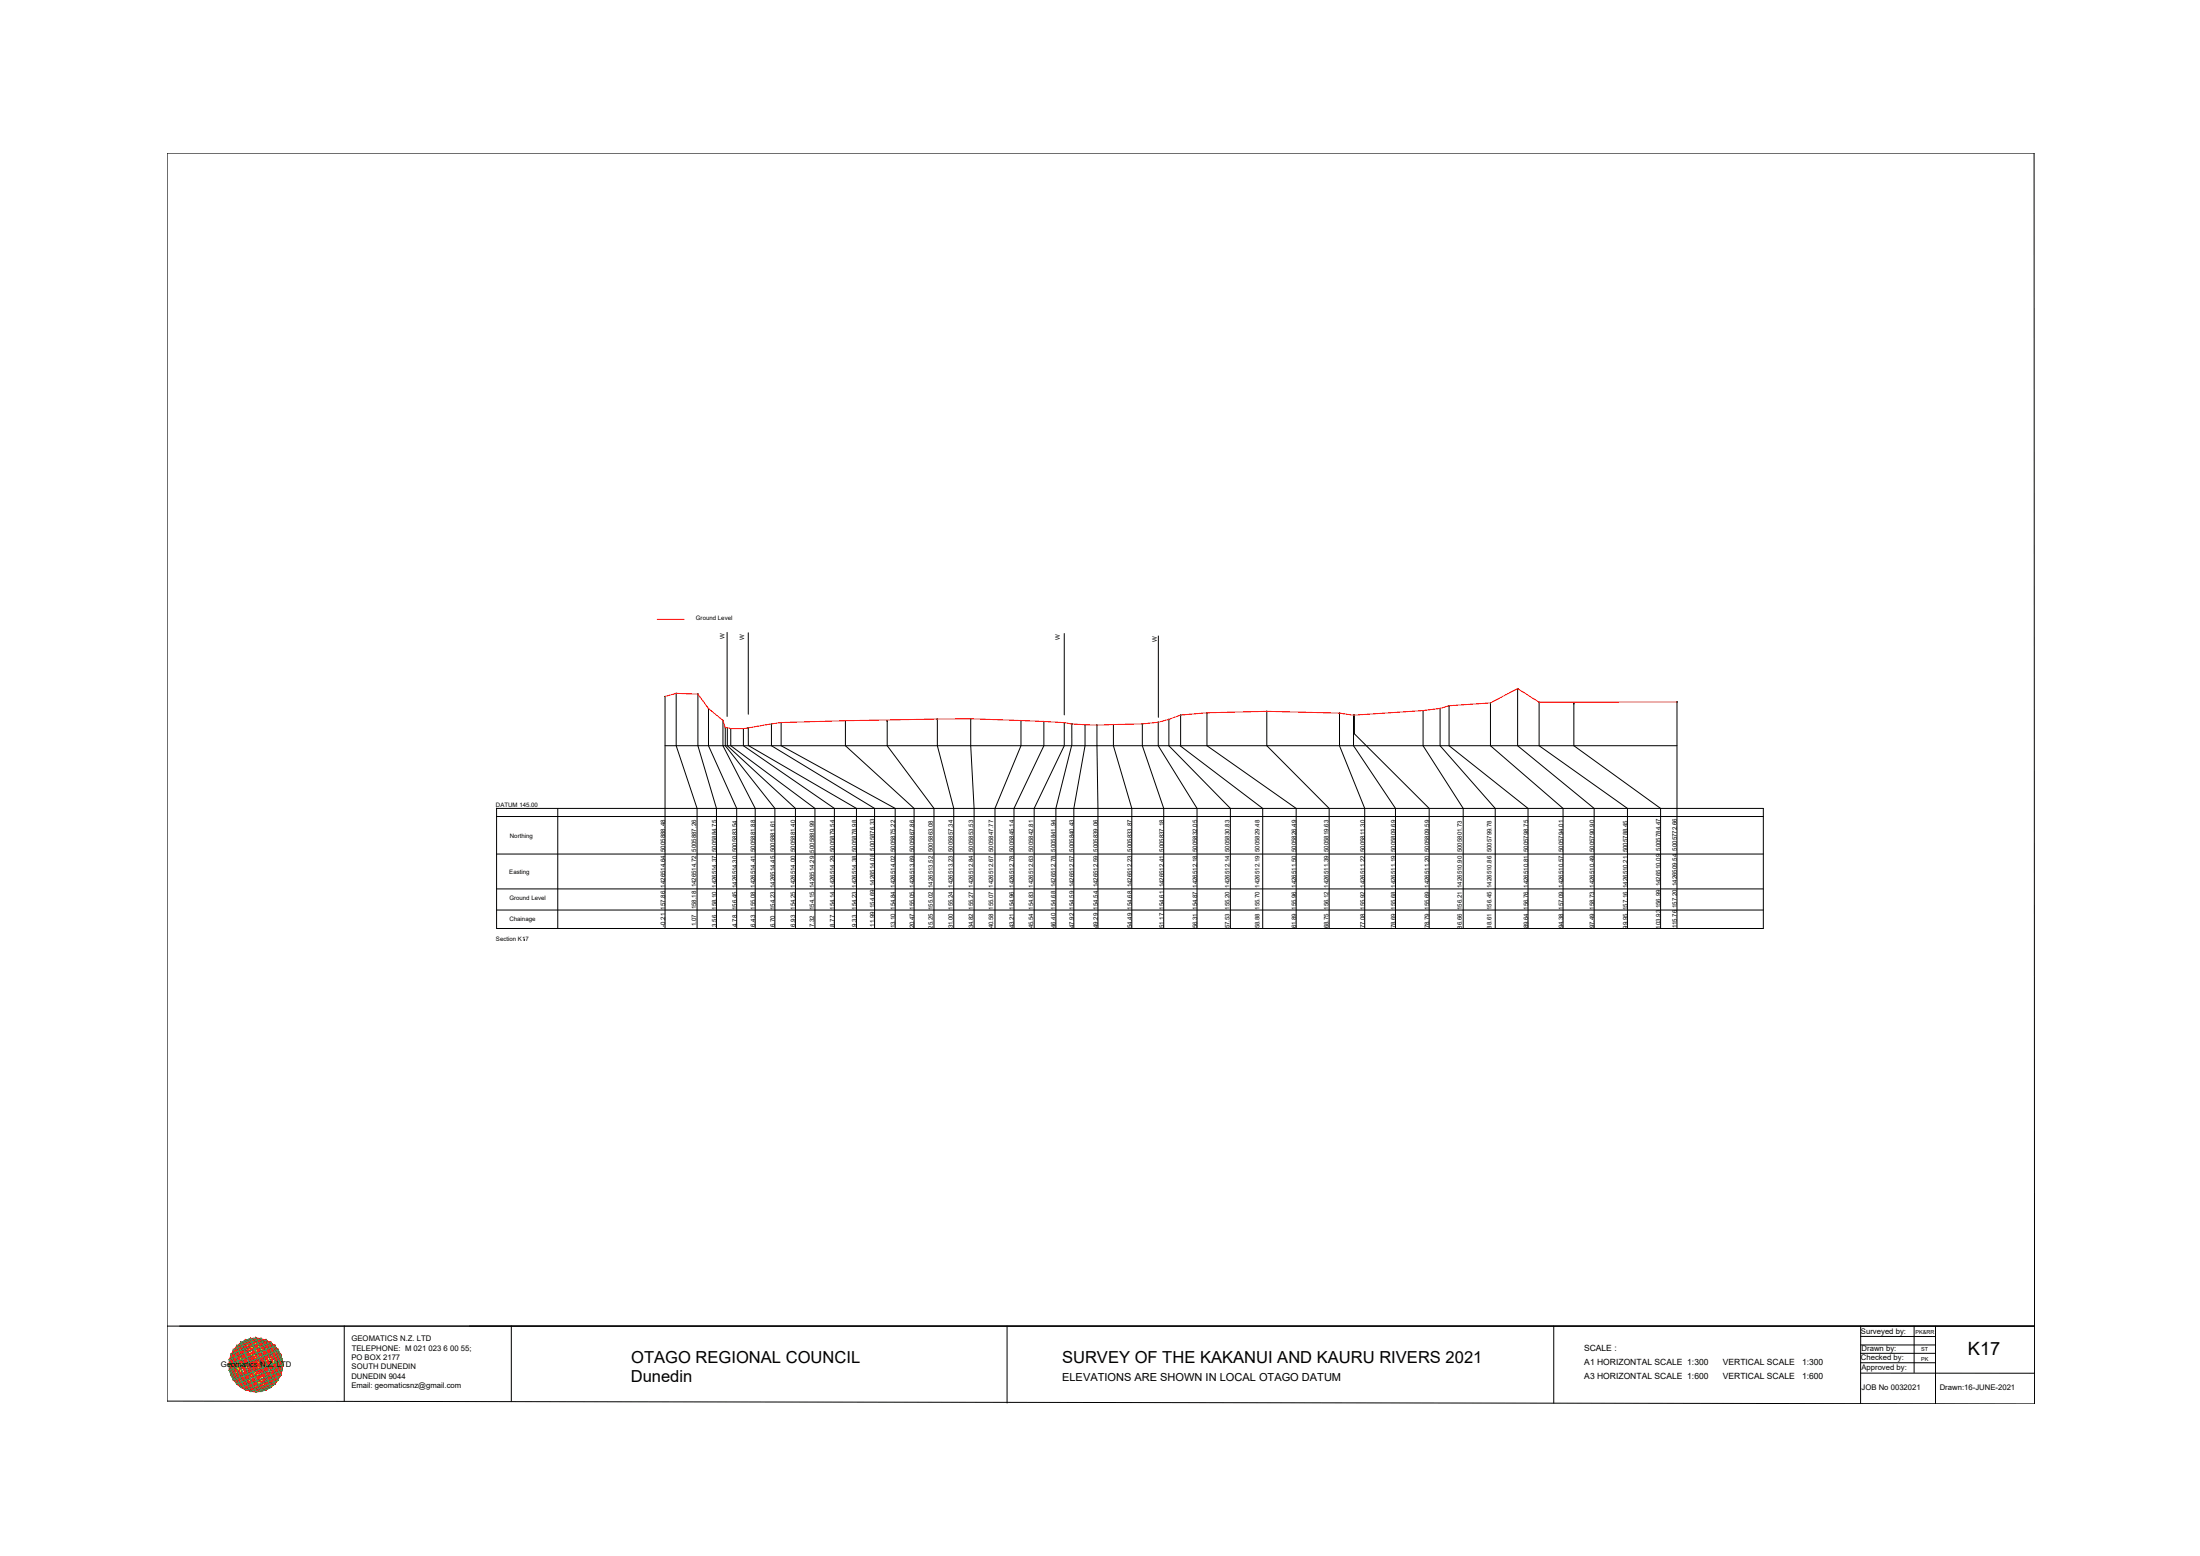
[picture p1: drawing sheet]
<svg xmlns="http://www.w3.org/2000/svg" width="420mm" height="297mm" viewBox="0 0 420 297" stroke-linecap="round" stroke-linejoin="round" font-family="sans-serif">
<!-- layer: 0 -->
<g fill="none" stroke="#000" stroke-width=".19">
<path d="M31.9 29.2h356.6l.1 238.8-356.7-.5zM127 132.9v.1M127 133v44.2M129.1 132.3l.1 .1M129.1 132.4v10l4 11.9v22.9M129.2 132.3l-.1 .1M133.3 132.5h.1M133.3 132.5v9.9l3.5 11.9v22.9M135.3 135.3v7.1l5.4 11.9v22.9M135.3 135.2v.1M138 137.5l.1 4.9 6.1 11.9v22.9M138.1 137.5l-.1 .1"/>
<path d="M138.5 138.9v.1M138.5 138.9v3.5l9.5 11.9v22.9M138.9 138.9h.1M138.9 138.9v3.5l13 11.9v22.9M139.5 139.1h.1M139.6 139.1v3.3l16 11.9v22.9M139.6 139.1h-.1M142 139.1h.1M142 139.1v3.3l17.4 11.9v22.9M142.9 138.9v.1M142.9 138.9v3.4l20.7 12v22.9M147.3 138.2h.1"/>
<path d="M147.3 138.2v4.2l19.7 11.9v22.9M147.4 138.2h-.1M149.2 137.9v.1M149.2 137.9v4.5l21.8 11.9v22.9M161.4 137.6h.1M161.5 137.6v4.8l13.1 11.9v22.9M161.5 137.6h-.1M169.4 137.6l.1 .1M169.4 137.6v4.8l9 11.9v22.9M169.5 137.6l-.1 .1M179 137.2v5.2l3.1 11.9v22.9M185.4 137.2h.1"/>
<path d="M185.4 137.2v5.2l.6 11.9v22.9M195 137.6v4.8l-5 11.9v22.9M195 137.5v.1M199.3 137.7l.1 .1M199.4 137.7v4.7l-5.7 11.9v22.9M203.2 137.9l.1 .1M203.3 138v4.4l-5.8 11.9v22.9M203.3 137.9l-.1 .1M204.7 138.2h.1M204.7 138.2v4l-3 12.1v22.9M207.2 138.3v.1M207.2 138.3v4.1l-2.1 11.9v22.9"/>
<path d="M209.5 138.4v.1M209.5 138.4l.2 15.9v22.9M212.6 138.3h.1M212.6 138.3v4.1l3.6 11.9v22.9M212.7 138.3h-.1M218.2 138.2h-.1M218.2 138.2v4.2l4.1 11.9v22.9M221.2 137.9h.1M221.2 137.9v4.5l7.4 11.9v22.9M223.2 137.3l.1 .1M223.2 137.3v5.1l11.8 11.9v22.9M223.3 137.3l-.1 .1"/>
<path d="M225.5 136.5h.1M225.5 136.5v5.9M230.5 136v.1M230.5 136.1v6.3l17 11.9v22.9M241.9 135.8h.1M241.9 135.8v6.6l11.9 11.9v22.9M242 135.8h-.1M255.8 136.1v6.3l4.8 11.9v22.9M255.8 136.1v.1M258.5 136.5v.1M258.5 136.5v5.9l8 11.9v22.9M258.6 136.5h.1"/>
<path d="M258.7 136.5v3.6l14.2 14.2v22.9M258.7 136.5h-.1M271.8 135.6v6.8l7.6 11.9v22.9M275 135.2l.1 .1M275.1 135.2l-.1 7.2 10.6 11.9v22.9M276.7 134.7l.1 .1M276.7 134.7v7.7l15.1 11.9v22.9M276.8 134.7l-.1 .1M284.6 134.2h.1M284.6 134.2v8.2l13.9 11.9v22.9M284.7 134.2h-.1M289.9 131.4l-.1 11 14.7 11.9v22.9"/>
<path d="M293.9 134l.1 .1M294 134l-.1 8.4 16.9 11.9v22.9M300.5 134.3l.1 .1M300.6 134.3v8.1l16.5 11.9v22.9M320.3 134h.1M320.3 134v43.2M94.8 154.3h.1M94.8 154.3h242v22.9h-242zM94.8 155.9h242M94.9 154.3h-.1M106.5 154.3v22.9M127 142.4h193.3"/>
<path d="M147.3 154.3h.1M225.4 142.4l15.8 11.9v22.9M94.8 173.7h242M94.8 169.7h242M94.8 163h242M100.1 179.5h.1M31.9 253.2h356.7M65.7 253.1v14.4M97.7 253.1v14.5M192.3 253.2v14.6M296.7 253.2v14.7M355.3 258.3h14.3"/>
<path d="M355.4 255.1h14.2M355.4 253.2l-.1 14.7M355.4 256.8h14.2M365.6 253.2v8.8M369.6 253.2v14.8M355.3 260.1h14.3M355.3 262.1h33.3"/>
<circle cx="127" cy="133" r=".02"/>
<circle cx="129.1" cy="132.4" r=".02"/>
<circle cx="133.3" cy="132.5" r=".02"/>
<circle cx="135.3" cy="135.2" r=".02"/>
<circle cx="138.1" cy="137.5" r=".02"/>
<circle cx="138.5" cy="138.9" r=".02"/>
<circle cx="138.9" cy="138.9" r=".02"/>
<circle cx="139.6" cy="139.1" r=".02"/>
<circle cx="142" cy="139.1" r=".02"/>
<circle cx="142.9" cy="138.9" r=".02"/>
<circle cx="147.3" cy="138.2" r=".02"/>
<circle cx="149.2" cy="137.9" r=".02"/>
<circle cx="161.5" cy="137.6" r=".02"/>
<circle cx="169.4" cy="137.6" r=".02"/>
<circle cx="179" cy="137.3" r=".02"/>
<circle cx="185.4" cy="137.2" r=".02"/>
<circle cx="195" cy="137.5" r=".02"/>
<circle cx="199.4" cy="137.7" r=".02"/>
<circle cx="203.2" cy="137.9" r=".02"/>
<circle cx="204.7" cy="138.2" r=".02"/>
<circle cx="207.2" cy="138.3" r=".02"/>
<circle cx="209.5" cy="138.4" r=".02"/>
<circle cx="212.6" cy="138.3" r=".02"/>
<circle cx="218.2" cy="138.2" r=".02"/>
<circle cx="221.2" cy="137.9" r=".02"/>
<circle cx="223.2" cy="137.3" r=".02"/>
<circle cx="225.5" cy="136.5" r=".02"/>
<circle cx="230.5" cy="136.1" r=".02"/>
<circle cx="241.9" cy="135.8" r=".02"/>
<circle cx="255.8" cy="136.1" r=".02"/>
<circle cx="258.5" cy="136.5" r=".02"/>
<circle cx="258.7" cy="136.5" r=".02"/>
<circle cx="271.8" cy="135.6" r=".02"/>
<circle cx="275" cy="135.2" r=".02"/>
<circle cx="276.7" cy="134.7" r=".02"/>
<circle cx="284.6" cy="134.2" r=".02"/>
<circle cx="289.8" cy="131.4" r=".02"/>
<circle cx="293.9" cy="134.1" r=".02"/>
<circle cx="300.6" cy="134.3" r=".02"/>
<circle cx="320.3" cy="134" r=".02"/>
<circle cx="94.8" cy="154.3" r=".02"/>
</g>
<path d="M125.5 118.2h5.1M127 133l2.1-.6 4.2 .1 2 2.8 2.8 2.2 .4 1.4a12.9 12.9 0 0 0 4.4 0l6.3-1 29.8-.6a256.7 256.7 0 0 1 28.2 1l2.3 .1 8.7-.2 3-.3 2-.6 2.3-.8 5-.4 11.4-.3 13.9 .3 2.7 .4 13.3-.9 3.2-.4 1.7-.5 7.9-.5 5.2-2.8 4.1 2.7 26.4-.1" fill="none" stroke="#f00" stroke-width=".19"/>
<!-- layer: geo -->
<g fill="none" stroke="#545454" stroke-width=".19">
<path d="M43.8 259.6h10.1v2h-10.1zM44.1 258.6h9.5v4h-9.5zM44.1 258.6h.1M44.6 257.7h8.6v5.8h-8.6zM45.2 256.9h7.3v7.3h-7.3zM46 256.3h.1M46 256.3h5.7v8.6h-5.7zM46.9 255.8h3.9v9.6h-3.9zM47.8 255.5h2.1v10.1l-2.1 .1zM48.9 255.4v10.3M53.2 257.7h.1M53.9 259.6h.1"/>
<path d="M43.7 260.6h10.3"/>
</g>
<g fill="none" stroke="#ff0" stroke-width=".19">
<path d="M45.2 256.9l7.3 7.3M46 256.3l7.2 7.2-1.5 1.4-7.1-7.2zM46.9 255.8l6.7 6.8-2.8 2.8-6.7-6.8 2.8-2.8M47.8 255.5l6.1 6.1-4 4.1-6.1-6.1zM49.9 255.5l4 4.1-6.1 6.1-4-4.1zM50.8 255.8l2.8 2.8-6.7 6.8-2.8-2.8 6.7-6.8M51.7 256.3l1.5 1.4-7.2 7.2-1.4-1.4zM52.5 256.9h.1M52.5 256.9l-7.3 7.3M43.7 260.6l5.2-5.2 5.1 5.2-5.1 5.1-5.1-5.1M45.2 264.2h.1M49.9 265.7h.1"/>
<path d="M52.6 264.2h.1"/>
</g>
<g fill="none" stroke="#00b85c" stroke-width=".19">
<path d="M43.8 259.6l7.9-3.3 2.2 5.3-7.9 3.3zM44.1 258.6l4.8 2M44.1 258.6l2.8 6.8M44.6 257.7l5.3-2.2 3.3 8-5.4 2.2zM45.2 256.9l3.7-1.5 3.6 8.8-3.6 1.5zM46 256.3l1.8-.8 3.9 9.4-1.8 .8zM46.9 255.8l2 4.8M50.8 255.8l-6.7 2.8M53.6 258.6l-9.5 4M43.7 260.6l8.8-3.7 1.5 3.7-8.8 3.6zM43.8 261.6l9.4-3.9 .7 1.9-9.3 3.9zM48.9 260.6l1.9 4.8"/>
<path d="M48.9 260.6l4.7 2M53.6 262.6l-2.8-6.8-3.9 9.6M53.6 262.6l-6.7 2.8"/>
</g>
<g fill="none" stroke="#f00" stroke-width=".19">
<path d="M43.8 259.6h.1M43.8 259.6l10.1 2M43.8 259.6l.8 3.9M43.8 259.6l4 6.1M43.8 259.6l7.9 5.3M43.8 259.6l2.2-3.3-1.4 7.2M44.1 258.6l-.4 2M44.1 258.6h.1M44.1 258.6l1.1 5.6M44.1 258.6l4.8 7.1M44.1 258.6l8.4 5.6M44.1 258.6l9.9 2"/>
<path d="M44.6 257.7h.1M44.6 257.7l4.3 2.9M44.6 257.7l1.4 7.2M44.6 257.7l5.3 8M44.6 257.7l9.3 1.9M44.6 257.7l-.8 3.9M45.2 257h.1M45.2 256.9l1.7 8.5M45.2 256.9l5.6 8.5M45.2 256.9l8.4 5.7M45.2 256.9l-1.1 1.7M45.2 256.9l8.4 1.7"/>
<path d="M45.2 256.9l-1.1 5.7M46 256.3h.1M46 256.3l2.9 4.3M46 256.3l1.8 9.4M46 256.3l7.9 5.3M46 256.3l7.2 1.4M46.9 255.8h.1M46.9 255.8l2 9.9M46.9 255.8l5.6 8.4M46.9 255.8l-1.7 1.1M46.9 255.8l7.1 4.8M46.9 255.8l5.6 1.1"/>
<path d="M46.9 255.8l-1.7 8.4M46.9 255.8l-3.2 4.8M47.8 255.5h.1M47.8 255.5l1.1 5.1M47.8 255.5l5.4 8M47.8 255.5l-3.2 2.2M47.8 255.5l6.1 4.1M47.8 255.5l-4 6.1M47.8 255.5l3.9 .8M47.8 255.5l-1.8 9.4M48.8 255.4h.1M48.9 255.4l1.9 10"/>
<path d="M48.9 255.4l-2 .4M48.9 255.4l-4.8 7.2M48.9 255.4l1.9 .4M48.9 255.4l-2 10M48.9 255.4l4.7 7.2M48.9 255.4l-4.8 3.2M48.9 255.4l4.7 3.2M49.9 255.5h.1M49.9 255.5l-2.1 10.2M49.9 255.5l1.8 9.4M49.9 255.5l-3.9 .8M49.9 255.5l4 6.1"/>
<path d="M49.9 255.5l-6.1 4.1M49.9 255.5l3.3 2.2M49.9 255.5l-5.3 7.9M50.8 255.8h.1M50.8 255.8l1.7 8.4M50.8 255.8l-5.6 1.1M50.8 255.8l3.2 4.8M50.8 255.8l-7.1 4.8M50.8 255.8l1.7 1.1M50.8 255.8l-5.6 8.4M50.8 255.8l-1.9 9.9M51.7 256.3h.1"/>
<path d="M51.7 256.3l-2.8 4.3M51.7 256.3l1.5 7.2M51.7 256.3l-7.1 1.4M51.7 256.3l2.2 3.3M51.7 256.3l-7.9 5.3M51.7 256.3l-1.8 9.4M52.5 256.9h.1M52.5 256.9l1.1 5.7M52.5 256.9l-8.4 1.7M52.5 256.9l1.1 1.7M52.5 256.9l-8.4 5.7M52.5 256.9l-5.6 8.5"/>
<path d="M52.5 256.9l-1.7 8.5M53.2 257.7h.1M53.2 257.7l-8.6 5.8M53.2 257.7l.7 3.9M53.2 257.7l-9.4 1.9M53.2 257.7l-5.4 7.9M53.2 257.7l-1.5 7.2M53.6 258.6h.1M53.6 258.6l.4 2M53.6 258.6l-9.9 2M53.6 258.6l-8.4 5.6M53.6 258.6l-4.7 7.1"/>
<path d="M53.6 258.6l-1.1 5.6M53.9 259.6h.1M53.9 259.6l-5 1M53.9 259.6l-7.9 5.3M53.9 259.6l-4 6.1M53.9 259.6l-.7 3.9M43.7 260.6l.4 2M43.7 260.6l3.2 4.8M43.7 260.6l9.9 2M43.7 260.6l7.1 4.8M43.7 260.6h.1M43.8 261.6h.1"/>
<path d="M43.8 261.6l2.2 3.3M43.8 261.6l6.1 4M43.8 261.6l9.4 1.9M44.1 262.6l1.1 1.6M44.1 262.6l4.8 3.1M44.1 262.6l8.4 1.6M44.1 262.6h.1M44.6 263.5h.1M44.6 263.5l3.2 2.2M44.6 263.5l7.1 1.4M45.2 264.2l1.7 1.2M45.2 264.2l5.6 1.2"/>
<path d="M45.2 264.2h.1M46 264.9h.1M46 264.9l3.9 .8M46.9 265.4l2 .3M46.9 265.3h.1M47.8 265.7h.1M48.9 260.6l1 5.1M48.9 260.6l2.8 4.3M48.9 260.6l4.3 2.9M48.9 260.6l-5.1 1M48.9 260.6l-2.9 4.3M48.9 265.7h.1"/>
<path d="M49.9 265.7h.1M50.8 265.4l-1.9 .3M50.9 265.3h.1M51.7 264.9h.1M51.7 264.9l-3.9 .8M52.5 264.2l-5.6 1.2M52.5 264.2l-1.7 1.2M52.5 264.2h.1M53.2 263.5h.1M53.2 263.5l-7.2 1.4M53.2 263.5l-3.3 2.2M53.6 262.5h.1"/>
<path d="M53.6 262.6l-8.4 1.6M53.6 262.6l-4.7 3.1M53.6 262.6l-1.1 1.6M53.9 261.6h.1M53.9 261.6l-9.3 1.9M53.9 261.6l-6.1 4.1M53.9 261.6l-2.2 3.3M54 260.5h.1M54 260.6l-3.2 4.8M54 260.6l-.4 2M54 260.6l-9.9 2M54 260.6l-7.1 4.8"/>
</g>
<!-- layer: Datum revision K8-21 -->
<path d="M138.9 120.7v16.1M142.9 120.8v15.5M203.3 120.9v15.6M221.2 121.4v15.5" fill="none" stroke="#000" stroke-width=".19"/>
<text font-size="3.5" x="375.8" y="258.8">K17</text>
<g font-size="3.2">
<text x="120.5" y="263.9">Dunedin</text>
<text x="120.5" y="260.1">OTAGO REGIONAL COUNCIL</text>
<text x="202.8" y="260.1">SURVEY OF THE KAKANUI AND KAURU RIVERS 2021</text>
</g>
<text font-size="2.1" x="202.9" y="263.7">ELEVATIONS ARE SHOWN IN LOCAL OTAGO DATUM</text>
<g font-size="1.6">
<text x="302.5" y="257.8">SCALE :</text>
<text x="302.6" y="260.5">A1 HORIZONTAL SCALE 1:300</text>
<text x="302.6" y="263.2">A3 HORIZONTAL SCALE 1:600</text>
<text x="329" y="260.5">VERTICAL SCALE</text>
<text x="329" y="263.2">VERTICAL SCALE</text>
<text x="344.2" y="260.5">1:300</text>
<text x="344.2" y="263.2">1:600</text>
</g>
<g font-size="1.5">
<text x="67.1" y="256.1">GEOMATICS N.Z. LTD</text>
<text x="67.2" y="257.9">TELEPHONE: M 021 023 6 00 55;</text>
<text x="355.4" y="254.6">Surveyed by:</text>
<text x="355.5" y="257.9">Drawn by:</text>
<text x="42.2" y="261">Geomatics N.Z. LTD</text>
<text x="67.1" y="259.6">PO BOX 2177</text>
<text x="67.1" y="263.2">DUNEDIN 9044</text>
<text x="67.2" y="261.4">SOUTH DUNEDIN</text>
<text x="355.4" y="259.7">Checked by:</text>
<text x="355.5" y="261.6">Approved by:</text>
<text x="67.1" y="265">Email: geomaticsnz@gmail.com</text>
<text x="355.5" y="265.4">JOB No 0032021</text>
<text x="370.4" y="265.4">Drawn:16-JUNE-2021</text>
</g>
<g font-size="1.2">
<text x="132.9" y="118.3">Ground Level</text>
<text x="138.4" y="122" transform="rotate(-90 138.4 122)">W</text>
<text x="142.1" y="122.1" transform="rotate(-90 142.1 122.1)">W</text>
<text x="202.4" y="122.2" transform="rotate(-90 202.4 122.2)">W</text>
<text x="220.9" y="122.5" transform="rotate(-90 220.9 122.5)">W</text>
<text x="94.7" y="154.1">DATUM 145.00</text>
<text x="97.4" y="160.1">Northing</text>
<text x="97.3" y="166.9">Easting</text>
<text x="97.3" y="171.8">Ground Level</text>
<text x="132.9" y="173.6" transform="rotate(-90 132.9 173.6)">158.18 1426514.72 5005887.26</text>
<text x="136.8" y="173.7" transform="rotate(-90 136.8 173.7)">158.10 1426514.37 5005884.75</text>
<text x="140.7" y="173.7" transform="rotate(-90 140.7 173.7)">156.45 1426514.30 5005883.54</text>
<text x="144.2" y="173.7" transform="rotate(-90 144.2 173.7)">155.08 1426514.41 5005881.88</text>
<text x="148" y="173.7" transform="rotate(-90 148 173.7)">154.23 1426514.45 5005881.61</text>
<text x="151.9" y="173.7" transform="rotate(-90 151.9 173.7)">154.25 1426514.00 5005881.40</text>
<text x="155.5" y="173.8" transform="rotate(-90 155.5 173.8)">154.15 1426514.29 5005880.99</text>
<text x="159.4" y="173.7" transform="rotate(-90 159.4 173.7)">154.14 1426514.29 5005879.54</text>
<text x="163.6" y="173.7" transform="rotate(-90 163.6 173.7)">154.23 1426514.38 5005878.98</text>
<text x="94.7" y="179.7">Section K17</text>
<text x="97.3" y="175.9">Chainage</text>
<text x="127" y="176.9" transform="rotate(-90 127 176.9)">-0.21 157.86 1426514.64 5005888.48</text>
<text x="132.9" y="176.9" transform="rotate(-90 132.9 176.9)">1.07</text>
<text x="136.8" y="176.9" transform="rotate(-90 136.8 176.9)">3.56</text>
<text x="140.7" y="177" transform="rotate(-90 140.7 177)">4.78</text>
<text x="144.2" y="176.9" transform="rotate(-90 144.2 176.9)">6.43</text>
<text x="148" y="177" transform="rotate(-90 148 177)">6.70</text>
<text x="151.9" y="176.9" transform="rotate(-90 151.9 176.9)">6.93</text>
<text x="155.5" y="177" transform="rotate(-90 155.5 177)">7.32</text>
<text x="159.4" y="176.9" transform="rotate(-90 159.4 176.9)">8.77</text>
<text x="163.6" y="176.9" transform="rotate(-90 163.6 176.9)">9.33</text>
<text x="167" y="176.9" transform="rotate(-90 167 176.9)">11.99 154.69 1426514.08 5005876.33</text>
<text x="171" y="177.2" transform="rotate(-90 171 177.2)">13.10 154.84 1426514.02 5005875.22</text>
<text x="174.6" y="177.2" transform="rotate(-90 174.6 177.2)">20.47 155.05 1426513.69 5005867.86</text>
<text x="178.1" y="177.3" transform="rotate(-90 178.1 177.3)">25.25 155.02 1426513.52 5005863.08</text>
<text x="182" y="177.2" transform="rotate(-90 182 177.2)">31.00 155.24 1426513.23 5005857.34</text>
<text x="185.9" y="177.2" transform="rotate(-90 185.9 177.2)">34.82 155.27 1426512.84 5005853.53</text>
<text x="189.7" y="177.2" transform="rotate(-90 189.7 177.2)">40.58 155.07 1426512.67 5005847.77</text>
<text x="193.7" y="177.2" transform="rotate(-90 193.7 177.2)">43.21 154.96 1426512.78 5005845.14</text>
<text x="197.3" y="177.2" transform="rotate(-90 197.3 177.2)">45.54 154.83 1426512.63 5005842.81</text>
<text x="201.6" y="177.2" transform="rotate(-90 201.6 177.2)">46.40 154.68 1426512.78 5005841.94</text>
<text x="205.1" y="177.2" transform="rotate(-90 205.1 177.2)">47.92 154.59 1426512.57 5005840.43</text>
<text x="209.7" y="177.2" transform="rotate(-90 209.7 177.2)">49.29 154.54 1426512.59 5005839.06</text>
<text x="216.2" y="177.2" transform="rotate(-90 216.2 177.2)">54.49 154.68 1426512.23 5005833.87</text>
<text x="222.2" y="177.2" transform="rotate(-90 222.2 177.2)">51.17 154.61 1426512.41 5005837.18</text>
<text x="228.6" y="177.2" transform="rotate(-90 228.6 177.2)">56.31 154.87 1426512.18 5005832.05</text>
<text x="234.8" y="177.2" transform="rotate(-90 234.8 177.2)">57.53 155.20 1426512.14 5005830.83</text>
<text x="240.5" y="177.2" transform="rotate(-90 240.5 177.2)">58.88 155.70 1426512.19 5005829.48</text>
<text x="247.5" y="177.2" transform="rotate(-90 247.5 177.2)">61.89 155.96 1426511.50 5005826.49</text>
<text x="253.7" y="177.2" transform="rotate(-90 253.7 177.2)">68.75 156.12 1426511.39 5005819.63</text>
<text x="260.6" y="177.2" transform="rotate(-90 260.6 177.2)">77.08 155.92 1426511.22 5005811.30</text>
<text x="266.5" y="177.2" transform="rotate(-90 266.5 177.2)">78.69 155.68 1426511.19 5005809.69</text>
<text x="272.9" y="177.2" transform="rotate(-90 272.9 177.2)">78.79 155.69 1426511.20 5005809.59</text>
<text x="279.2" y="177.3" transform="rotate(-90 279.2 177.3)">86.66 156.21 1426510.90 5005801.73</text>
<text x="284.9" y="177.3" transform="rotate(-90 284.9 177.3)">88.61 156.45 1426510.86 5005799.78</text>
<text x="291.8" y="177.2" transform="rotate(-90 291.8 177.2)">89.64 156.76 1426510.81 5005798.75</text>
<text x="298.5" y="177.2" transform="rotate(-90 298.5 177.2)">94.38 157.09 1426510.57 5005794.01</text>
<text x="304.5" y="177.2" transform="rotate(-90 304.5 177.2)">97.49 158.73 1426510.49 5005790.90</text>
<text x="310.8" y="177.3" transform="rotate(-90 310.8 177.3)">99.95 157.16 1426510.21 5005788.45</text>
<text x="317.1" y="177.3" transform="rotate(-90 317.1 177.3)">103.93 156.99 1426510.09 5005784.47</text>
<text x="320.3" y="177.2" transform="rotate(-90 320.3 177.2)">115.76 157.20 1426509.54 5005772.66</text>
</g>
<g font-size="1.1">
<text x="365.8" y="254.7">PK&amp;RR</text>
<text x="366.9" y="257.9">ST</text>
<text x="366.9" y="259.8">PK</text>
</g>
</svg>
